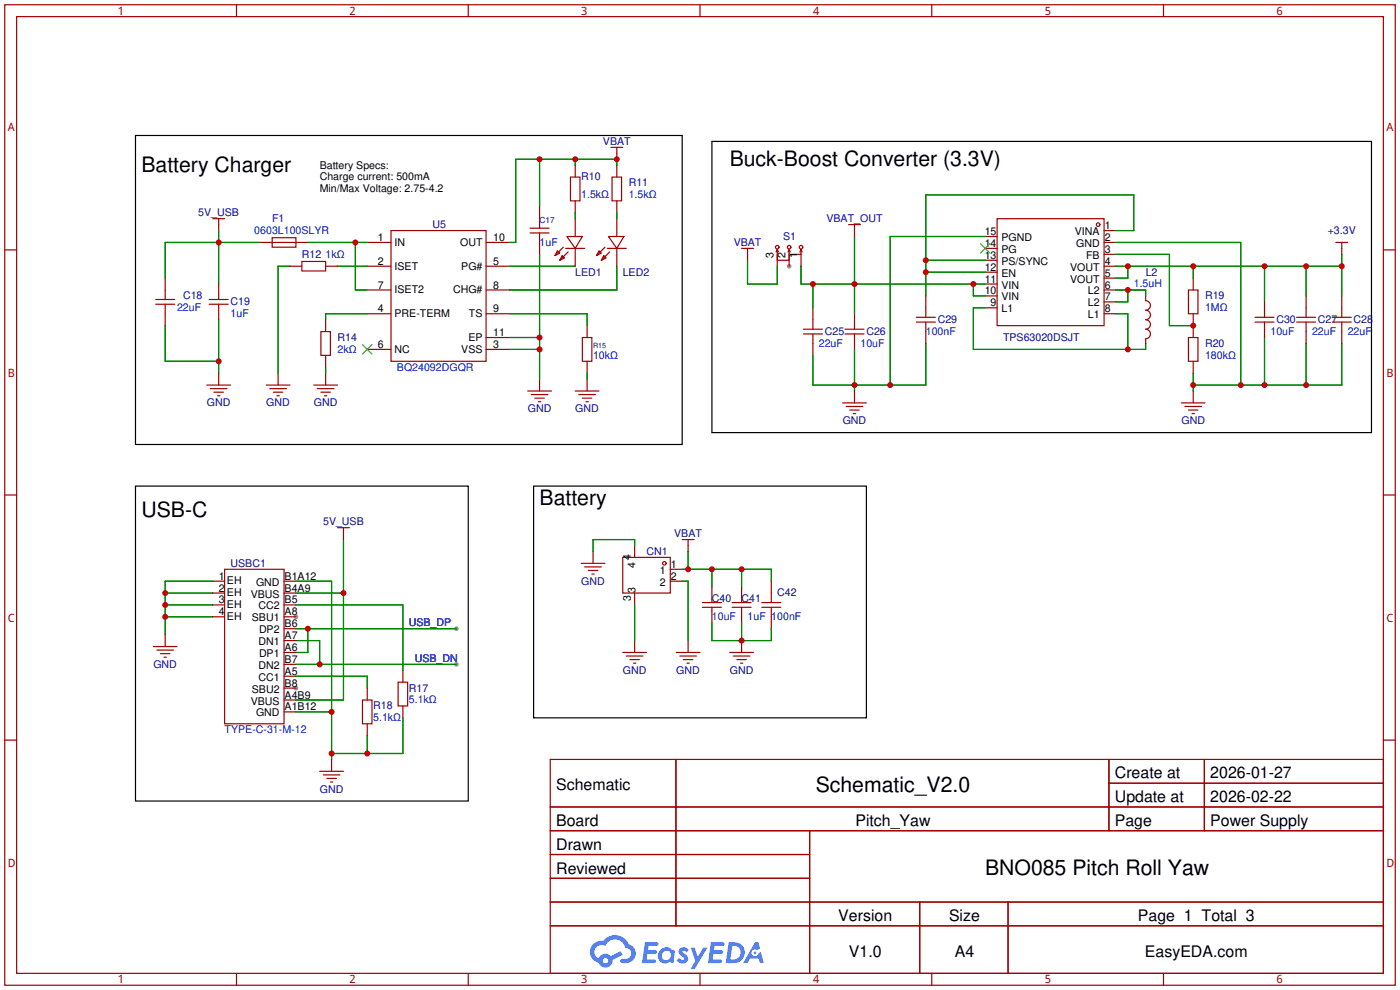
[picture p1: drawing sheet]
<svg xmlns="http://www.w3.org/2000/svg" width="299mm" height="212mm" viewBox="0 0 299 212" stroke-linecap="round" stroke-linejoin="round" font-family="sans-serif">
<g fill="#999">
<circle cx="63.2" cy="147.1" r=".51"/>
<circle cx="63.2" cy="131.8" r=".51"/>
<circle cx="168.7" cy="56.9" r=".51"/>
<circle cx="97.5" cy="134.4" r=".51"/>
<circle cx="97.5" cy="142" r=".51"/>
</g>
<g fill="none" stroke="#a10000" stroke-width=".25">
<path d="M1 1h297.2v209.6h-297.2zM3.6 3.6h292.1v204.4h-292.1zM50.5 1v2.6M100.1 1v2.6M149.6 1v2.6M199.1 1v2.6M248.7 1v2.6M1 53.4h2.6M295.7 53.4h2.5M1 105.8h2.6M295.7 105.8h2.5M1 158.2h2.6"/>
<path d="M295.7 158.2h2.5M117.6 162.3h178.1v45.7h-178.1zM117.6 172.5h178.1M117.6 177.5h178.1M144.5 162.3v35.6M173 177.5v30.5M237 162.3v15.2M237 167.4h58.7M257.4 162.3v15.2M117.6 182.6h55.4M117.6 192.8h178.1M117.6 187.7h55.4"/>
<path d="M117.6 197.9h178.1M196.6 192.8v15.2M215.4 192.8v15.2M50.5 208v2.6M100.1 208v2.6M149.6 208v2.6M199.1 208v2.6M248.7 208v2.6"/>
</g>
<g fill="#5487ff">
<path d="M145.3 202.7a1.3 1.3 0 0 1 1.9 .3l-.4 .6a.54 .54 0 0 0-.9-.2l.1 .2a1.34 1.34 0 0 1 .9 1.8 1.47 1.47 0 0 1-2.3-.1l.5-.6 .8 .5a.31 .31 0 0 0 .4-.3 .31 .31 0 0 0-.3-.4 1.12 1.12 0 0 1-.7-1.8z"/>
<path d="M147.6 202.5h.9l.6 2 1.2-2h.9l-2.7 4.6h-.9l1-1.7z"/>
<path d="M137.8 201.4h1.7a1.31 1.31 0 0 1 1.2 .2 .4 .4 0 0 1-.3 .5l-1.8 .1-.1 .9h1.6a.4 .4 0 0 1 .4 .4 .4 .4 0 0 1-.5 .4h-1.6l-.2 1.2h1.4a.46 .46 0 0 1 .5 0 .46 .46 0 0 1 .1 .5l-.4 .2h-2.6z"/>
<path d="M151.9 201.4h1.7a1.32 1.32 0 0 1 1.2 .2 .39 .39 0 0 1-.3 .5l-1.8 .1-.1 .9h1.6a.4 .4 0 0 1 .4 .4 .4 .4 0 0 1-.4 .4h-1.7l-.2 1.2h1.4a.46 .46 0 0 1 .5 0 .46 .46 0 0 1 .1 .5l-.4 .2h-2.6z"/>
<path d="M161.3 201.4h.8l.3 1.3-.6 .4a.75 .75 0 0 0-1.1 .3 .75 .75 0 0 0 .5 1 .75 .75 0 0 0 .9-.7l.5-.2 .6 2.3h-.8l-.3-.9h-1.8l-.5 .9h-1z"/>
<path d="M155.7 201.4l-.6 4.4h1.5a2.27 2.27 0 0 0 2.6-2.2 2.27 2.27 0 0 0-2.7-2.2zM156.5 202.1a1.5 1.5 0 0 1 1.8 1.6 1.5 1.5 0 0 1-1.9 1.4h-.3z"/>
<path d="M141.2 203a1.6 1.6 0 0 0-.3 2.3 1.6 1.6 0 0 0 2.3 .2l.7 .3 .3-2.4-.1-.3-.5-.1a1.58 1.58 0 0 0-2.4 0zM141.8 203.5a.98 .98 0 0 1 1.6 .4 .98 .98 0 0 1-1.1 1.3 .94 .94 0 0 1-.9-.7 .94 .94 0 0 1 .4-1z"/>
<path d="M126.8 201.8a2.37 2.37 0 0 0 1.1 4 1.54 1.54 0 0 0 1.8 1 1.54 1.54 0 0 0 1.2-1.6l2.2-1.1-.5-.8-2 1a1.57 1.57 0 0 0-2.7 .5 1.5 1.5 0 0 1-.7-2.1 1.5 1.5 0 0 1 2.2-.5 2.23 2.23 0 0 1 2.3-1.4 2.23 2.23 0 0 1 2 1.8 1.16 1.16 0 0 1 1.2 1.1 1.16 1.16 0 0 1-1.1 1.2h-.7a.47 .47 0 0 0-.5 .4 .47 .47 0 0 0 .4 .5 2.17 2.17 0 0 0 2.5-.9 2.17 2.17 0 0 0-.3-2.7l-.8-.4a3.2 3.2 0 0 0-5.5-.7l-1.1 .1zM128.8 205.3a.6 .6 0 0 1 1.2 0 .6 .6 0 0 1-1.2 0z"/>
<circle cx="161.4" cy="203.6" r=".28"/>
</g>
<g fill="none" stroke="#a10000" stroke-width=".25">
<path d="M121.9 37.8h2.1v5.1h-2.1zM122.9 35.3v2.5M130.6 31.5h2.5M130.8 37.8h2v5.1h-2zM131.8 31.5v2.5M131.8 35.3v2.5M35.3 59.4v4.6M45.5 46.7h2.5M46.7 46.7v2.6M55.6 51.8h10.2M58.2 50.8h5v2h-5zM62 56.9h2.5"/>
<path d="M64.5 55.9h5.1v2h-5.1zM69.6 56.9h2.5M78.5 51.8h5.1M78.5 56.9h5.1M83.6 49.3h20.3v27.9h-20.3zM103.9 51.8h5.1M103.9 56.9h5.1M113.3 48.8h4M113.3 49.8h4M115.3 44.2v4.6M115.3 49.8v4.6M119.1 53.6l.5 .5-1 .5z"/>
<path d="M120.1 54.6l.6 .5-1.1 .5zM120.4 52.8l-1.8 1.8M120.9 53.1h4.1M121.2 50.5h3.3l-1.6 2.6zM121.4 53.8l-1.8 1.8M122.9 42.9v2.6M122.9 46.7v3.8M122.9 53.1v3.8M128 53.6l.5 .5-1 .5zM129 54.6l.5 .5-1 .5zM129.3 52.8l-1.8 1.8M129.8 53.1h4.1"/>
<path d="M130 50.5h3.4l-1.6 2.6zM130.3 53.8l-1.8 1.8M131.8 42.9v2.6M131.8 46.7v3.8M131.8 53.1v3.8M158.5 53.1h2.5M159.8 53.1v2.5M165.9 53.8l.2-.5v2.3h2.6v-1.2v2.5M166.1 54.4v2.5M166.1 53.3l.3 .5M168.7 53.3l.2 .5M171.2 53.3v1.1h-2.5v-1.1l-.3 .5"/>
<path d="M171.2 53.3l.3 .5M171.2 53.3l-.3 .5M171.2 54.4v2.5M181.4 48h2.5M182.6 48v2.5M210.6 53.1h2.5M210.6 58.2h2.5M210.6 55.6h2.5M210.6 50.5h2.5M213.1 46.7h22.9v22.9h-22.9zM236 51.8h2.5M236 56.9h2.5"/>
<path d="M236 49.3h2.5M236 54.4h2.5M236 59.4h2.5M255 59.4v2.6M285.5 51.8h2.5M286.8 51.8v2.6M33.3 65h4M33.3 64h4M35.3 65v4.6M44.7 65h4.1M44.7 64h4.1M46.7 60.7v3.3"/>
<path d="M46.7 65v3.3M46.7 79.8v2.5M59.4 79.8v2.5M68.6 70.9h2v5h-2zM69.6 68.3v2.6M69.6 75.9v2.6M69.6 79.8v2.5M78.5 74.7h5.1M78.5 67.1h5.1M78.5 62h5.1M103.9 74.7h5.1M103.9 67.1h5.1"/>
<path d="M103.9 62h5.1M103.9 72.1h5.1M124.5 72.1h2v5.1h-2zM125.5 69.6v2.5M125.5 77.2v2.6M171.7 71.4h4.1M171.7 70.4h4.1M173.7 65.8v4.6M173.7 71.4v4.5M180.6 71.4h4.1M180.6 70.4h4.1M182.6 67.1v3.3"/>
<path d="M182.6 71.4v3.3M195.8 68.8h4.1M195.8 67.8h4.1M197.9 63.2v4.6M197.9 68.8v4.6M210.6 65.8h2.5M210.6 63.2h2.5M210.6 60.7h2.5M236 67.1h2.5M236 62h2.5M236 64.5h2.5M244.9 63.2v1.1a1.02 1.02 0 0 1 1 1 1.02 1.02 0 0 1-1 1 1.02 1.02 0 0 1 1 1 1.02 1.02 0 0 1-1 1 1.02 1.02 0 0 1 1 1 1.02 1.02 0 0 1-1 1.1 1.02 1.02 0 0 1 1 1 1.02 1.02 0 0 1-1 1v1"/>
<path d="M254 62h2v5.1h-2zM254 72.1h2v5.1h-2zM255 67.1v5M255 77.2v2.6M268.2 68.8h4.1M268.2 67.8h4.1M270.3 64.5v3.3M270.3 68.8v3.3M277.1 68.8h4.1M277.1 67.8h4.1M279.1 63.2v4.6M279.1 68.8v4.6"/>
<path d="M284.7 68.8h4.1M284.7 67.8h4.1M286.8 63.2v4.6M286.8 68.8v4.6M44.2 82.3h5.1M45 83.1h3.5M45.7 83.8h2.1M46.5 84.6h.5M56.9 82.3h5.1M57.7 83.1h3.5M58.4 83.8h2.1M59.2 84.6h.5"/>
<path d="M67.1 82.3h5M67.8 83.1h3.6M68.6 83.8h2M69.3 84.6h.6M112.8 83.6h5.1M113.5 84.3h3.6M114.3 85.1h2M115.1 85.9h.5M115.3 81v2.6M122.9 83.6h5.1M123.7 84.3h3.6M124.5 85.1h2"/>
<path d="M125.2 85.9h.5M125.5 81v2.6M180.1 86.1h5.1M180.8 86.9h3.6M181.6 87.6h2M182.4 88.4h.5M182.6 83.6v2.5M252.5 86.1h5.1M253.2 86.9h3.6M254 87.6h2M254.8 88.4h.5M255 83.6v2.5"/>
<path d="M72.1 112.8h2.6M73.4 112.8v2.5M126.7 117.9v2.5M133.1 119.1h10.2v7.6h-10.2zM135.6 116.6v2.5M145.8 115.3h2.5M147.1 115.3v2.6M32.8 138.2h5M33.5 138.9h3.6M34.3 139.7h2M35.3 135.6v2.6M45.5 124.2h2.5"/>
<path d="M45.5 131.8h2.5M45.5 129.3h2.5M45.5 126.7h2.5M48 121.7h12.7v33h-12.7zM60.7 124.2h2.5M60.7 139.4h2.5M60.7 136.9h2.5M60.7 134.4h2.5M60.7 131.8h2.5M60.7 129.3h2.5M60.7 126.7h2.5M124.2 120.4h5.1"/>
<path d="M125 121.2h3.5M125.7 121.9h2.1M126.5 122.7h.5M133.1 139.4h5.1M135.6 126.7v2.6M135.6 136.9v2.5M143.3 121.7h2.5M143.3 124.2h2.5M144.5 139.4h5.1M147.1 136.9v2.5M150.1 128.8h4.1M150.1 129.8h4.1"/>
<path d="M152.1 125.5v3.3M152.1 129.8v3.3M156 139.4h5M156.5 128.8h4M156.5 129.8h4M158.5 125.5v3.3M158.5 129.8v3.3M158.5 136.9v2.5M162.8 128.8h4.1M162.8 129.8h4.1M164.8 124.2v4.6M164.8 129.8v4.6"/>
<path d="M35.1 140.5h.5M60.7 152.1h2.5M60.7 149.6h2.5M60.7 147.1h2.5M60.7 144.5h2.5M60.7 142h2.5M77.5 149.6h2v5.1h-2zM78.5 147.1v2.5M78.5 154.7v2.5M85.1 145.8h2v5.1h-2zM86.1 143.3v2.5M86.1 150.9v2.5"/>
<path d="M133.9 140.2h3.5M134.6 141h2.1M135.4 141.7h.5M145.3 140.2h3.5M146.1 141h2M146.8 141.7h.5M156.7 140.2h3.6M157.5 141h2M158.2 141.7h.6M68.3 164.8h5.1M69.1 165.6h3.5M69.9 166.4h2"/>
<path d="M70.6 167.1h.5M70.9 162.3v2.5"/>
<circle cx="166.1" cy="52.8" r=".38"/>
<circle cx="168.7" cy="52.8" r=".38"/>
<circle cx="171.2" cy="52.8" r=".38"/>
<circle cx="234.7" cy="48" r=".38"/>
<circle cx="142" cy="120.4" r=".38"/>
</g>
<path d="M209.6 52.1l2 2M211.6 52.1l-2 2M77.5 73.7l2 2M79.5 73.7l-2 2" fill="none" stroke="#3c3" stroke-width=".25"/>
<path d="M29 29h116.8v66h-116.8zM152.1 30.2h141v62.3h-141zM29 103.9h71.1v67.3h-71.1zM114 103.9h71.2v49.5h-71.2z" fill="none" stroke="#000" stroke-width=".25"/>
<g fill="none" stroke="#008700" stroke-width=".25">
<path d="M115.3 34v10.2M122.9 34v1.3M131.8 35.3v-1.3h-21.6v17.8h-1.2M46.7 49.3v11.4M55.6 51.8h-20.3v7.6M62 56.9h-2.6v22.9M65.8 51.8h12.7M72.1 56.9h6.4M75.9 51.8v10.2h2.6M109 56.9h13.9M115.3 54.4v26.6M122.9 45.5v1.2"/>
<path d="M131.8 56.9v5.1h-22.8M131.8 45.5v1.2M159.8 55.6v5.1h6.3v-3.8M171.2 56.9v3.8h39.4M182.6 50.5v16.6M197.9 55.6h12.7M197.9 58.2h12.7M210.6 50.5h-20.4v31.8M238.5 56.9h48.3M238.5 51.8h26.7v30.5M238.5 49.3h3.8v-7.6h-44.4v21.5M238.5 54.4h11.4v15.2h5.1"/>
<path d="M241 56.9v2.5h-2.5M255 56.9v2.5M270.3 56.9v7.6M279.1 56.9v6.3M286.8 54.4v8.8M35.3 69.6v7.6h11.4M46.7 68.3v11.5M69.6 78.5v1.3M78.5 67.1h-8.9v1.2M109 67.1h16.5v2.5M109 74.7h6.3M109 72.1h6.3"/>
<path d="M125.5 79.8v1.2M173.7 60.7v5.1M182.6 74.7v8.9M197.9 73.4v8.9h-24.2v-6.4M208 60.7v2.5h2.6M210.6 65.8h-2.6v8.9h36.9v-1.3M238.5 67.1h2.5v7.6M238.5 62h6.4v1.2M241 62v2.5h-2.5M255 79.8v3.8M270.3 72.1v10.2M279.1 73.4v8.9"/>
<path d="M286.8 73.4v8.9h-31.8M73.4 115.3v34.3h-10.2M135.6 116.6v-1.3h-8.9v2.6M147.1 117.9v3.8M35.3 131.8h10.2M35.3 129.3h10.2M35.3 126.7h10.2M45.5 124.2h-10.2v11.4M63.2 129.3h22.9v14M63.2 126.7h10.2M63.2 124.2h7.7v38.1M63.2 134.4h34.3"/>
<path d="M63.2 136.9h5.1v5.1M65.8 134.4v5h-2.6M135.6 129.3v7.6M145.8 124.2h1.3v12.7M145.8 121.7h19v2.5M152.1 133.1v3.8h12.7v-2.5M152.1 121.7v3.8M158.5 121.7v3.8M158.5 133.1v3.8M63.2 152.1h7.7M63.2 144.5h15.3v2.6M63.2 142h34.3"/>
<path d="M78.5 157.2v3.8M86.1 153.4v7.6h-15.2"/>
</g>
<g fill="#c00">
<circle cx="75.9" cy="51.8" r=".63"/>
<circle cx="46.7" cy="51.8" r=".63"/>
<circle cx="46.7" cy="77.2" r=".63"/>
<circle cx="115.3" cy="74.7" r=".63"/>
<circle cx="115.3" cy="72.1" r=".63"/>
<circle cx="115.3" cy="34" r=".63"/>
<circle cx="122.9" cy="34" r=".63"/>
<circle cx="131.8" cy="34" r=".63"/>
<circle cx="35.3" cy="131.8" r=".63"/>
<circle cx="35.3" cy="129.3" r=".63"/>
<circle cx="35.3" cy="126.7" r=".63"/>
<circle cx="73.4" cy="126.7" r=".63"/>
<circle cx="70.9" cy="152.1" r=".63"/>
<circle cx="70.9" cy="161" r=".63"/>
<circle cx="78.5" cy="161" r=".63"/>
<circle cx="65.8" cy="134.4" r=".63"/>
<circle cx="68.3" cy="142" r=".63"/>
<circle cx="147.1" cy="121.7" r=".63"/>
<circle cx="152.1" cy="121.7" r=".63"/>
<circle cx="158.5" cy="121.7" r=".63"/>
<circle cx="182.6" cy="82.3" r=".63"/>
<circle cx="190.2" cy="82.3" r=".63"/>
<circle cx="197.9" cy="55.6" r=".63"/>
<circle cx="197.9" cy="58.2" r=".63"/>
<circle cx="265.2" cy="82.3" r=".63"/>
<circle cx="255" cy="82.3" r=".63"/>
<circle cx="270.3" cy="82.3" r=".63"/>
<circle cx="279.1" cy="82.3" r=".63"/>
<circle cx="241" cy="74.7" r=".63"/>
<circle cx="241" cy="56.9" r=".63"/>
<circle cx="255" cy="56.9" r=".63"/>
<circle cx="270.3" cy="56.9" r=".63"/>
<circle cx="279.1" cy="56.9" r=".63"/>
<circle cx="286.8" cy="56.9" r=".63"/>
<circle cx="255" cy="69.6" r=".63"/>
<circle cx="241" cy="62" r=".63"/>
<circle cx="173.7" cy="60.7" r=".63"/>
<circle cx="182.6" cy="60.7" r=".63"/>
<circle cx="208" cy="60.7" r=".63"/>
<circle cx="158.5" cy="136.9" r=".63"/>
</g>
<g font-size="4.5">
<text x="156" y="35.5">Buck-Boost Converter (3.3V)</text>
<text x="30.2" y="36.8">Battery Charger</text>
<text x="115.3" y="107.9">Battery</text>
<text x="30.2" y="110.4">USB-C</text>
<text x="174.3" y="169.2">Schematic_V2.0</text>
<text x="210.5" y="187">BNO085 Pitch Roll Yaw</text>
</g>
<g font-size="3.4">
<text x="238.3" y="166.4">Create at</text>
<text x="258.7" y="166.4">2026-01-27</text>
<text x="118.9" y="168.9">Schematic</text>
<text x="238.3" y="171.4">Update at</text>
<text x="258.7" y="171.4">2026-02-22</text>
<text x="118.9" y="176.5">Board</text>
<text x="182.8" y="176.5">Pitch_Yaw</text>
<text x="238.3" y="176.5">Page</text>
<text x="258.7" y="176.5">Power Supply</text>
<text x="118.9" y="181.6">Drawn</text>
<text x="118.9" y="186.7">Reviewed</text>
<text x="179.2" y="196.8">Version</text>
<text x="202.8" y="196.8">Size</text>
<text x="243.2" y="196.8">Page 1 Total 3</text>
<text x="181.4" y="204.5">V1.0</text>
<text x="204.1" y="204.5">A4</text>
<text x="244.7" y="204.5">EasyEDA.com</text>
</g>
<g font-size="2.4" fill="#a00000">
<text x="25.2" y="3.2">P</text>
<text x="74.7" y="3.2">Q</text>
<text x="124.2" y="3.2">R</text>
<text x="173.8" y="3.2">S</text>
<text x="223.3" y="3.2">T</text>
<text x="272.8" y="3.2">U</text>
<text x="1.7" y="28.1">`</text>
<text x="296.3" y="28.1">`</text>
<text x="1.7" y="80.5">a</text>
<text x="296.3" y="80.5">a</text>
<text x="1.7" y="132.9">b</text>
<text x="296.3" y="132.9">b</text>
<text x="1.7" y="185.3">c</text>
<text x="296.3" y="185.3">c</text>
<text x="25.2" y="210.2">P</text>
<text x="74.7" y="210.2">Q</text>
<text x="124.2" y="210.2">R</text>
<text x="173.8" y="210.2">S</text>
<text x="223.3" y="210.2">T</text>
<text x="272.8" y="210.2">U</text>
</g>
<g font-size="2.3" fill="#000080">
<text x="128.9" y="31">VBAT</text>
<text x="124.2" y="38.6">R10</text>
<text x="134.4" y="39.8">R11</text>
<text x="42.4" y="46.2">5V_USB</text>
<text x="58.2" y="47.5">F1</text>
<text x="176.6" y="47.5">VBAT_OUT</text>
<text x="92.5" y="48.7">U5</text>
<text x="156.8" y="52.5">VBAT</text>
<text x="167.4" y="51.3">S1</text>
<text x="283.8" y="50">+3.3V</text>
<text x="64.5" y="55.1">R12</text>
<text x="122.9" y="58.9">LED1</text>
<text x="133.1" y="58.9">LED2</text>
<text x="244.9" y="58.9">L2</text>
<text x="39.1" y="64">C18</text>
<text x="49.3" y="65.2">C19</text>
<text x="257.6" y="64">R19</text>
<text x="176.3" y="71.6">C25</text>
<text x="185.2" y="71.6">C26</text>
<text x="200.4" y="69.1">C29</text>
<text x="272.8" y="69.1">C30</text>
<text x="281.7" y="69.1">C27</text>
<text x="289.3" y="69.1">C28</text>
<text x="72.1" y="72.9">R14</text>
<text x="214.4" y="72.9">TPS63020DSJT</text>
<text x="257.6" y="74.1">R20</text>
<text x="44.2" y="86.8">GND</text>
<text x="56.9" y="86.8">GND</text>
<text x="67.1" y="86.8">GND</text>
<text x="112.8" y="88.1">GND</text>
<text x="123" y="88.1">GND</text>
<text x="180.1" y="90.6">GND</text>
<text x="252.5" y="90.6">GND</text>
<text x="69.1" y="112.2">5V_USB</text>
<text x="138.2" y="118.6">CN1</text>
<text x="144.1" y="114.8">VBAT</text>
<text x="49.3" y="121.1">USBC1</text>
<text x="124.2" y="124.9">GND</text>
<text x="152.1" y="128.7">C40</text>
<text x="158.5" y="128.7">C41</text>
<text x="166.1" y="127.5">C42</text>
<text x="32.8" y="142.7">GND</text>
<text x="133.1" y="144">GND</text>
<text x="144.5" y="144">GND</text>
<text x="156" y="144">GND</text>
<text x="87.4" y="147.8">R17</text>
<text x="79.8" y="151.6">R18</text>
<text x="68.3" y="169.4">GND</text>
</g>
<g font-size="2.3">
<text x="68.3" y="36">Battery Specs:</text>
<text x="68.3" y="38.6">Charge current: 500mA</text>
<text x="68.3" y="41.1">Min/Max Voltage: 2.75-4.2</text>
<text x="80.8" y="51.5">1</text>
<text x="84.3" y="52.5">IN</text>
<text x="98.3" y="52.5">OUT</text>
<text x="105.4" y="51.5">10</text>
<text x="210.5" y="52.8">14</text>
<text x="210.5" y="50.2">15</text>
<text x="214" y="51.5">PGND</text>
<text x="229.7" y="50.2">VINA</text>
<text x="230" y="52.8">GND</text>
<text x="236.1" y="49">1</text>
<text x="236.1" y="51.5">2</text>
<text x="80.8" y="56.6">2</text>
<text x="84.3" y="57.6">ISET</text>
<text x="98.6" y="57.6">PG#</text>
<text x="105.4" y="56.6">5</text>
<text x="165.3" y="55.1" transform="rotate(-90 165.3 55.1)">3</text>
<text x="167.9" y="55.1" transform="rotate(-90 167.9 55.1)">2</text>
<text x="170.4" y="55.1" transform="rotate(-90 170.4 55.1)">1</text>
<text x="210.5" y="57.9">12</text>
<text x="210.5" y="55.3">13</text>
<text x="214" y="59.1">EN</text>
<text x="214" y="56.6">PS/SYNC</text>
<text x="214" y="54">PG</text>
<text x="228.7" y="57.9">VOUT</text>
<text x="232.1" y="55.3">FB</text>
<text x="236.1" y="56.6">4</text>
<text x="236.1" y="59.1">5</text>
<text x="236.1" y="54">3</text>
<text x="80.8" y="61.7">7</text>
<text x="84.3" y="62.7">ISET2</text>
<text x="96.8" y="62.7">CHG#</text>
<text x="105.4" y="61.7">8</text>
<text x="210.5" y="62.9">10</text>
<text x="210.5" y="60.4">11</text>
<text x="211.7" y="65.5">9</text>
<text x="214" y="64.2">VIN</text>
<text x="214" y="61.7">VIN</text>
<text x="228.7" y="60.4">VOUT</text>
<text x="232.5" y="62.9">L2</text>
<text x="232.5" y="65.5">L2</text>
<text x="236.1" y="61.7">6</text>
<text x="236.1" y="64.2">7</text>
<text x="80.8" y="66.7">4</text>
<text x="84.3" y="67.8">PRE-TERM</text>
<text x="100.2" y="67.8">TS</text>
<text x="105.4" y="66.7">9</text>
<text x="105.4" y="71.8">11</text>
<text x="214" y="66.7">L1</text>
<text x="232.5" y="68">L1</text>
<text x="236.1" y="66.7">8</text>
<text x="80.8" y="74.4">6</text>
<text x="84.3" y="75.4">NC</text>
<text x="98.6" y="75.4">VSS</text>
<text x="100.1" y="72.8">EP</text>
<text x="105.4" y="74.4">3</text>
<text x="134.8" y="119.6" transform="rotate(-90 134.8 119.6)">4</text>
<text x="46.7" y="123.9">1</text>
<text x="48.5" y="124.9">EH</text>
<text x="54.7" y="125.2">GND</text>
<text x="60.8" y="123.9">B1A12</text>
<text x="135.9" y="121.4" transform="rotate(-90 135.9 121.4)">4</text>
<text x="141.1" y="122.6">1</text>
<text x="141.1" y="125.2">2</text>
<text x="143.4" y="121.4">1</text>
<text x="143.4" y="123.9">2</text>
<text x="46.7" y="131.5">4</text>
<text x="46.7" y="129">3</text>
<text x="46.7" y="126.4">2</text>
<text x="48.5" y="130">EH</text>
<text x="48.5" y="127.5">EH</text>
<text x="53.6" y="127.7">VBUS</text>
<text x="55.2" y="130.2">CC2</text>
<text x="60.8" y="129">B5</text>
<text x="60.8" y="126.4">B4A9</text>
<text x="60.8" y="131.5">A8</text>
<text x="134.8" y="128.5" transform="rotate(-90 134.8 128.5)">3</text>
<text x="135.9" y="126.7" transform="rotate(-90 135.9 126.7)">3</text>
<text x="48.5" y="132.5">EH</text>
<text x="53.8" y="132.8">SBU1</text>
<text x="55.2" y="137.9">DN1</text>
<text x="55.4" y="135.3">DP2</text>
<text x="60.8" y="136.6">A7</text>
<text x="60.8" y="134.1">B6</text>
<text x="55.2" y="142.9">DN2</text>
<text x="55.4" y="140.4">DP1</text>
<text x="60.8" y="141.7">B7</text>
<text x="60.8" y="139.1">A6</text>
<text x="53.8" y="148">SBU2</text>
<text x="55.2" y="145.5">CC1</text>
<text x="60.8" y="149.3">A4B9</text>
<text x="60.8" y="144.2">A5</text>
<text x="60.8" y="146.8">B8</text>
<text x="53.6" y="150.6">VBUS</text>
<text x="54.7" y="153.1">GND</text>
<text x="60.8" y="151.8">A1B12</text>
</g>
<g font-size="2.3" fill="#00f">
<text x="124.2" y="42.4">1.5kΩ</text>
<text x="134.4" y="42.4">1.5kΩ</text>
<text x="54.4" y="50">0603L100SLYR</text>
<text x="115.3" y="52.5">1uF</text>
<text x="69.6" y="55.1">1kΩ</text>
<text x="242.3" y="61.4">1.5uH</text>
<text x="37.8" y="66.5">22uF</text>
<text x="49.3" y="67.8">1uF</text>
<text x="197.9" y="71.6">100nF</text>
<text x="257.6" y="66.5">1MΩ</text>
<text x="271.5" y="71.6">10uF</text>
<text x="280.4" y="71.6">22uF</text>
<text x="288" y="71.6">22uF</text>
<text x="72.1" y="75.4">2kΩ</text>
<text x="126.7" y="76.7">10kΩ</text>
<text x="175" y="74.1">22uF</text>
<text x="183.9" y="74.1">10uF</text>
<text x="257.6" y="76.7">180kΩ</text>
<text x="84.8" y="79.2">BQ24092DGQR</text>
<text x="87.4" y="133.8">USB_DP</text>
<text x="152.1" y="132.6">10uF</text>
<text x="159.8" y="132.6">1uF</text>
<text x="164.8" y="132.6">100nF</text>
<text x="88.6" y="141.4">USB_DN</text>
<text x="79.8" y="154.1">5.1kΩ</text>
<text x="87.4" y="150.3">5.1kΩ</text>
<text x="48" y="156.7">TYPE-C-31-M-12</text>
</g>
<text font-size="1.8" fill="#000080" x="115.3" y="47.6">C17</text>
<text font-size="1.5" fill="#000080" x="126.7" y="74.3">R15</text>
</svg>
